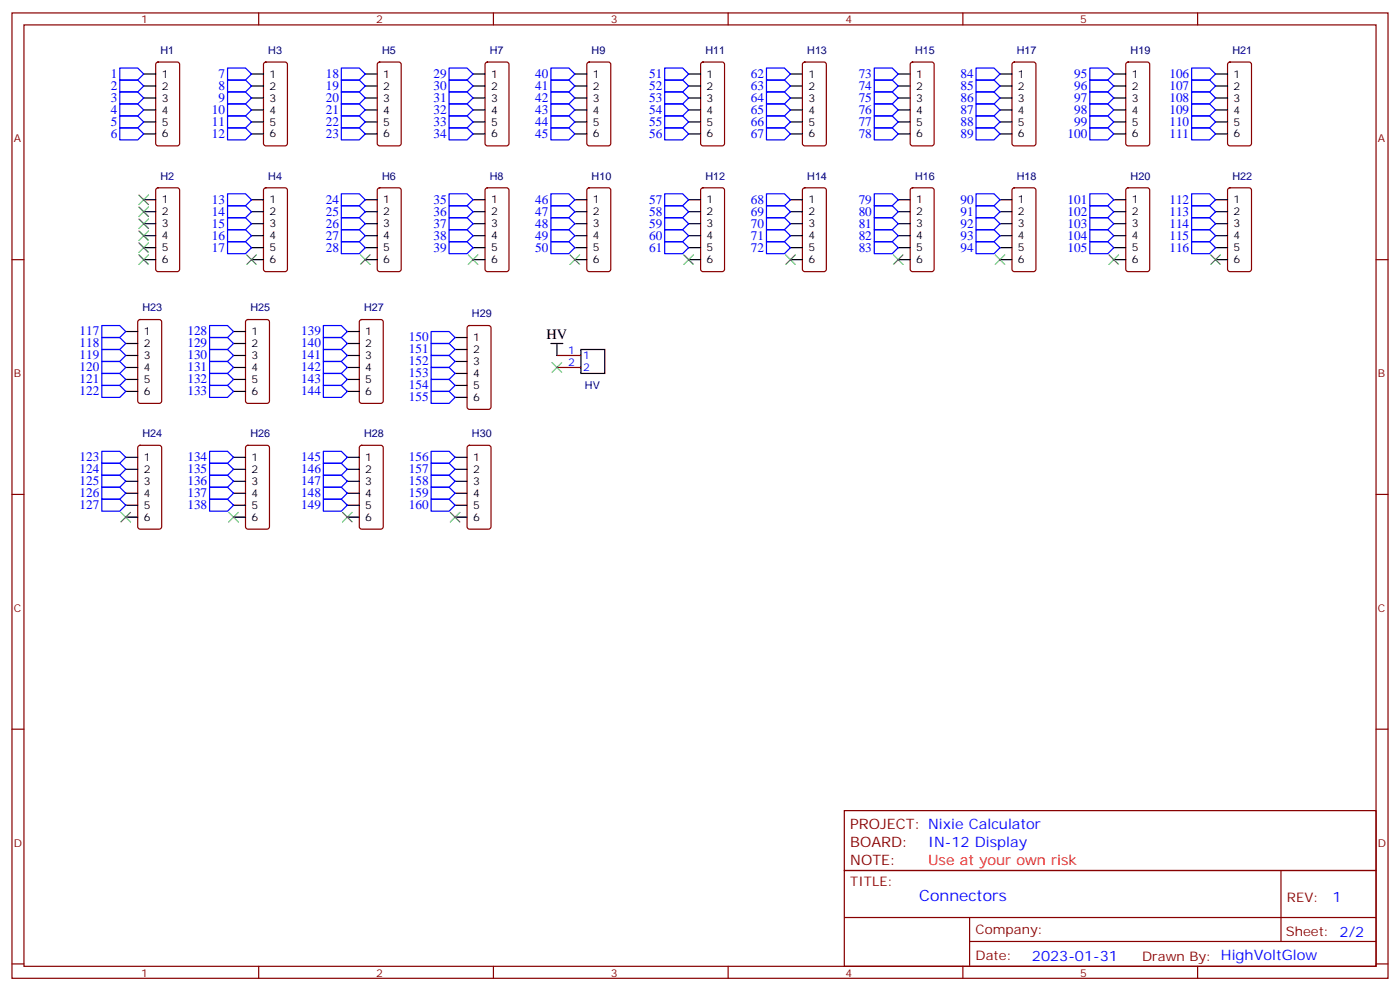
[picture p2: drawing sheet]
<svg xmlns="http://www.w3.org/2000/svg" width="412mm" height="292mm" viewBox="0 0 412 292" stroke-linecap="round" stroke-linejoin="round" font-family="sans-serif">
<g fill="none" stroke="#870000" stroke-width=".35">
<path d="M3.5 3.8h405.4v284.3h-405.4zM7.1 7.3h398.2v277.3h-398.2zM46.1 18.5l.5-.2h5.6l.7 .4v23.6l-.4 .6-5.9 .1-.7-.5v-23.5zM76.2 3.8v3.5M77.8 18.5l.5-.2h5.7l.6 .4 .1 23.6-.5 .6-5.9 .1-.6-.5-.1-23.5zM111.4 18.5l.4-.2h5.7l.6 .4 .1 23.6-.5 .6-5.9 .1-.6-.5-.1-23.5zM143.1 18.5l.5-.2h5.6l.7 .4v23.6l-.4 .6-5.9 .1-.7-.5v-23.5zM145.3 3.8v3.5M173.1 18.5l.5-.2h5.6l.7 .4v23.6l-.4 .6-5.9 .1-.7-.5v-23.5zM206.6 18.5l.5-.2h5.6l.7 .4v23.6l-.4 .6-5.9 .1-.7-.5v-23.5zM214.5 3.8v3.5M236.6 18.5l.5-.2h5.6l.7 .4v23.6l-.4 .6-5.9 .1-.7-.5v-23.5z"/>
<path d="M268.3 18.5l.5-.2h5.7l.6 .4 .1 23.6-.5 .6-5.9 .1-.6-.5-.1-23.5zM283.6 3.8v3.5M298.3 18.5l.5-.2h5.6l.7 .4 .1 23.6-.5 .6-5.9 .1-.6-.5-.1-23.5zM331.8 18.5l.5-.2h5.7l.6 .4 .1 23.6-.5 .6-5.9 .1-.6-.5-.1-23.5zM352.8 3.8v3.5M361.8 18.5l.5-.2h5.6l.7 .4 .1 23.6-.5 .6-5.9 .1-.6-.5-.1-23.5zM46.1 55.5l.5-.2h5.6l.7 .4v23.6l-.4 .7h-5.9l-.7-.5v-23.5zM77.8 55.5l.5-.2h5.7l.6 .4 .1 23.6-.5 .7h-5.9l-.6-.5-.1-23.5zM111.4 55.5l.4-.2h5.7l.6 .4 .1 23.6-.5 .7h-5.9l-.6-.5-.1-23.5zM143.1 55.5l.5-.2h5.6l.7 .4v23.6l-.4 .7h-5.9l-.7-.5v-23.5zM173.1 55.5l.5-.2h5.6l.7 .4v23.6l-.4 .7h-5.9l-.7-.5v-23.5zM206.6 55.5l.5-.2h5.6l.7 .4v23.6l-.4 .7h-5.9l-.7-.5v-23.5z"/>
<path d="M236.6 55.5l.5-.2h5.6l.7 .4v23.6l-.4 .7h-5.9l-.7-.5v-23.5zM268.3 55.5l.5-.2h5.7l.6 .4 .1 23.6-.5 .7h-5.9l-.6-.5-.1-23.5zM298.3 55.5l.5-.2h5.6l.7 .4 .1 23.6-.5 .7h-5.9l-.6-.5-.1-23.5zM331.8 55.5l.5-.2h5.7l.6 .4 .1 23.6-.5 .7h-5.9l-.6-.5-.1-23.5zM361.8 55.5l.5-.2h5.6l.7 .4 .1 23.6-.5 .7h-5.9l-.6-.5-.1-23.5zM3.5 76.5h3.6M405.3 76.5h3.6M40.8 94.3l.5-.2h5.6l.7 .5v23.5l-.4 .7h-5.9l-.7-.4v-23.6zM72.6 94.3l.4-.2h5.7l.6 .5 .1 23.5-.5 .7h-5.9l-.6-.4-.1-23.6zM106.1 94.3l.4-.2h5.7l.6 .5 .1 23.5-.5 .7h-5.9l-.6-.4-.1-23.6zM137.8 96.1l.5-.2h5.6l.7 .4v23.6l-.4 .6-5.9 .1-.7-.5v-23.5zM164 104.7h7.1"/>
<path d="M164 108.2h7.1M40.8 131.4l.5-.2h5.6l.7 .4v23.6l-.4 .6-5.9 .1-.7-.5v-23.5zM72.6 131.4l.4-.2h5.7l.6 .4 .1 23.6-.5 .6-5.9 .1-.6-.5-.1-23.5zM106.1 131.4l.4-.2h5.7l.6 .4 .1 23.6-.5 .6-5.9 .1-.6-.5-.1-23.5zM137.8 131.4l.5-.2h5.6l.7 .4v23.6l-.4 .6-5.9 .1-.7-.5v-23.5zM3.5 145.6h3.6M405.3 145.6h3.6M3.5 214.8h3.6M405.3 214.8h3.6M248.7 238.8h156.6v17.6h-156.6zM248.7 256.4h156.6v28.2h-156.6zM377.3 256.4v20.9"/>
<path d="M248.7 270.2h156.5M285.6 277.3h119.6M285.6 270.2v14.2M3.5 283.9h3.6M76.2 284.6v3.5M145.3 284.6v3.5M214.5 284.6v3.5M283.6 284.6v3.5M352.8 284.6v3.5M405.3 283.9h3.6"/>
</g>
<g fill="none" stroke="#000" stroke-width=".35">
<path d="M42.3 21.8h3.6M42.3 25.3h3.6M42.3 28.9h3.6M42.3 32.4h3.6M42.3 35.9h3.6M42.3 39.4h3.6M74.1 21.8h3.5M74.1 25.3h3.5M74.1 28.9h3.5M74.1 32.4h3.5M74.1 35.9h3.5M74.1 39.4h3.5"/>
<path d="M107.6 21.8h3.5M107.6 25.3h3.5M107.6 28.9h3.5M107.6 32.4h3.5M107.6 35.9h3.5M107.6 39.4h3.5M139.3 21.8h3.6M139.3 25.3h3.6M139.3 28.9h3.6M139.3 32.4h3.6M139.3 35.9h3.6M139.3 39.4h3.6"/>
<path d="M169.3 21.8h3.6M169.3 25.3h3.6M169.3 28.9h3.6M169.3 32.4h3.6M169.3 35.9h3.6M169.3 39.4h3.6M202.8 21.8h3.6M202.8 25.3h3.6M202.8 28.9h3.6M202.8 32.4h3.6M202.8 35.9h3.6M202.8 39.4h3.6"/>
<path d="M232.8 21.8h3.6M232.8 25.3h3.6M232.8 28.9h3.6M232.8 32.4h3.6M232.8 35.9h3.6M232.8 39.4h3.6M264.6 21.8h3.5M264.6 25.3h3.5M264.6 28.9h3.5M264.6 32.4h3.5M264.6 35.9h3.5M264.6 39.4h3.5"/>
<path d="M294.6 21.8h3.5M294.6 25.3h3.5M294.6 28.9h3.5M294.6 32.4h3.5M294.6 35.9h3.5M294.6 39.4h3.5M328.1 21.8h3.5M328.1 25.3h3.5M328.1 28.9h3.5M328.1 32.4h3.5M328.1 35.9h3.5M328.1 39.4h3.5"/>
<path d="M358.1 21.8h3.5M358.1 25.3h3.5M358.1 28.9h3.5M358.1 32.4h3.5M358.1 35.9h3.5M358.1 39.4h3.5M42.3 58.8h3.6M74.1 58.8h3.5M107.6 58.8h3.5M139.3 58.8h3.6M169.3 58.8h3.6M202.8 58.8h3.6"/>
<path d="M232.8 58.8h3.6M264.6 58.8h3.5M294.6 58.8h3.5M328.1 58.8h3.5M358.1 58.8h3.5M42.3 62.4h3.6M42.3 65.9h3.6M42.3 69.4h3.6M42.3 73h3.6M42.3 76.5h3.6M74.1 62.4h3.5M74.1 65.9h3.5"/>
<path d="M74.1 69.4h3.5M74.1 73h3.5M74.1 76.5h3.5M107.6 62.4h3.5M107.6 65.9h3.5M107.6 69.4h3.5M107.6 73h3.5M107.6 76.5h3.5M139.3 62.4h3.6M139.3 65.9h3.6M139.3 69.4h3.6M139.3 73h3.6"/>
<path d="M139.3 76.5h3.6M169.3 62.4h3.6M169.3 65.9h3.6M169.3 69.4h3.6M169.3 73h3.6M169.3 76.5h3.6M202.8 62.4h3.6M202.8 65.9h3.6M202.8 69.4h3.6M202.8 73h3.6M202.8 76.5h3.6M232.8 62.4h3.6"/>
<path d="M232.8 65.9h3.6M232.8 69.4h3.6M232.8 73h3.6M232.8 76.5h3.6M264.6 62.4h3.5M264.6 65.9h3.5M264.6 69.4h3.5M264.6 73h3.5M264.6 76.5h3.5M294.6 62.4h3.5M294.6 65.9h3.5M294.6 69.4h3.5"/>
<path d="M294.6 73h3.5M294.6 76.5h3.5M328.1 62.4h3.5M328.1 65.9h3.5M328.1 69.4h3.5M328.1 73h3.5M328.1 76.5h3.5M358.1 62.4h3.5M358.1 65.9h3.5M358.1 69.4h3.5M358.1 73h3.5M358.1 76.5h3.5"/>
<path d="M37 97.6h3.6M68.8 97.6h3.5M102.3 97.6h3.5M134.1 99.4h3.5M37 101.2h3.6M37 104.7h3.6M37 108.2h3.6M37 111.8h3.6M37 115.3h3.6M68.8 101.2h3.5M68.8 104.7h3.5M68.8 108.2h3.5"/>
<path d="M68.8 111.8h3.5M68.8 115.3h3.5M102.3 101.2h3.5M102.3 104.7h3.5M102.3 108.2h3.5M102.3 111.8h3.5M102.3 115.3h3.5M134.1 102.9h3.5M134.1 106.5h3.5M134.1 110h3.5M134.1 113.5h3.5M134.1 117.1h3.5"/>
<path d="M162.3 101.2h3.5M164 101.2v3.5M171.1 102.9h7.1v7.1h-7.1zM37 134.7h3.6M37 138.2h3.6M68.8 134.7h3.5M68.8 138.2h3.5M102.3 134.7h3.5M102.3 138.2h3.5M134.1 134.7h3.5M134.1 138.2h3.5M37 141.7h3.6"/>
<path d="M37 145.3h3.6M37 148.8h3.6M37 152.3h3.6M68.8 141.7h3.5M68.8 145.3h3.5M68.8 148.8h3.5M68.8 152.3h3.5M102.3 141.7h3.5M102.3 145.3h3.5M102.3 148.8h3.5M102.3 152.3h3.5M134.1 141.7h3.5"/>
<path d="M134.1 145.3h3.5M134.1 148.8h3.5M134.1 152.3h3.5"/>
</g>
<g fill="none" stroke="#3c3" stroke-width=".35">
<path d="M40.9 57.4l2.8 2.9M43.7 57.4l-2.8 2.9M40.9 61l2.8 2.8M40.9 64.5l2.8 2.8M40.9 68l2.8 2.8M40.9 71.5l2.8 2.9M40.9 75.1l2.8 2.8M43.7 61l-2.8 2.8M43.7 64.5l-2.8 2.8M43.7 68l-2.8 2.8M43.7 71.5l-2.8 2.9M43.7 75.1l-2.8 2.8"/>
<path d="M72.7 75.1l2.8 2.8M75.5 75.1l-2.8 2.8M106.2 75.1l2.8 2.8M109 75.1l-2.8 2.8M137.9 75.1l2.9 2.8M140.8 75.1l-2.9 2.8M167.9 75.1l2.8 2.8M170.7 75.1l-2.8 2.8M201.4 75.1l2.9 2.8M204.3 75.1l-2.9 2.8M231.4 75.1l2.8 2.8M234.2 75.1l-2.8 2.8"/>
<path d="M263.2 75.1l2.8 2.8M266 75.1l-2.8 2.8M293.2 75.1l2.8 2.8M296 75.1l-2.8 2.8M326.7 75.1l2.8 2.8M329.5 75.1l-2.8 2.8M356.7 75.1l2.8 2.8M359.5 75.1l-2.8 2.8M162.6 106.8l2.9 2.8M165.5 106.8l-2.9 2.8M35.6 150.9l2.9 2.8M38.5 150.9l-2.9 2.8"/>
<path d="M67.4 150.9l2.8 2.8M70.2 150.9l-2.8 2.8M100.9 150.9l2.8 2.8M103.7 150.9l-2.8 2.8M132.6 150.9l2.9 2.8M135.5 150.9l-2.9 2.8"/>
</g>
<g fill="none" stroke="#00f" stroke-width=".35">
<path d="M35.3 20h5.3l1.7 1.8-1.7 1.8h-5.3zM35.3 23.6h5.3l1.7 1.7-1.7 1.8h-5.3zM35.3 27.1h5.3l1.7 1.8-1.7 1.7h-5.3zM35.3 30.6h5.3l1.7 1.8-1.7 1.7h-5.3zM35.3 34.1h5.3l1.7 1.8-1.7 1.8h-5.3zM35.3 37.7h5.3l1.7 1.7-1.7 1.8h-5.3zM67 20h5.3l1.8 1.8-1.8 1.8h-5.3zM67 23.6h5.3l1.8 1.7-1.8 1.8h-5.3zM67 27.1h5.3l1.8 1.8-1.8 1.7h-5.3zM67 30.6h5.3l1.8 1.8-1.8 1.7h-5.3zM67 34.1h5.3l1.8 1.8-1.8 1.8h-5.3zM67 37.7h5.3l1.8 1.7-1.8 1.8h-5.3z"/>
<path d="M100.5 20h5.3l1.8 1.8-1.8 1.8h-5.3zM100.5 23.6h5.3l1.8 1.7-1.8 1.8h-5.3zM100.5 27.1h5.3l1.8 1.8-1.8 1.7h-5.3zM100.5 30.6h5.3l1.8 1.8-1.8 1.7h-5.3zM100.5 34.1h5.3l1.8 1.8-1.8 1.8h-5.3zM100.5 37.7h5.3l1.8 1.7-1.8 1.8h-5.3zM132.3 20h5.3l1.7 1.8-1.7 1.8h-5.3zM132.3 23.6h5.3l1.7 1.7-1.7 1.8h-5.3zM132.3 27.1h5.3l1.7 1.8-1.7 1.7h-5.3zM132.3 30.6h5.3l1.7 1.8-1.7 1.7h-5.3zM132.3 34.1h5.3l1.7 1.8-1.7 1.8h-5.3zM132.3 37.7h5.3l1.7 1.7-1.7 1.8h-5.3z"/>
<path d="M162.3 20h5.3l1.7 1.8-1.7 1.8h-5.3zM162.3 23.6h5.3l1.7 1.7-1.7 1.8h-5.3zM162.3 27.1h5.3l1.7 1.8-1.7 1.7h-5.3zM162.3 30.6h5.3l1.7 1.8-1.7 1.7h-5.3zM162.3 34.1h5.3l1.7 1.8-1.7 1.8h-5.3zM162.3 37.7h5.3l1.7 1.7-1.7 1.8h-5.3zM195.8 20h5.3l1.7 1.8-1.7 1.8h-5.3zM195.8 23.6h5.3l1.7 1.7-1.7 1.8h-5.3zM195.8 27.1h5.3l1.7 1.8-1.7 1.7h-5.3zM195.8 30.6h5.3l1.7 1.8-1.7 1.7h-5.3zM195.8 34.1h5.3l1.7 1.8-1.7 1.8h-5.3zM195.8 37.7h5.3l1.7 1.7-1.7 1.8h-5.3z"/>
<path d="M225.8 20h5.3l1.7 1.8-1.7 1.8h-5.3zM225.8 23.6h5.3l1.7 1.7-1.7 1.8h-5.3zM225.8 27.1h5.3l1.7 1.8-1.7 1.7h-5.3zM225.8 30.6h5.3l1.7 1.8-1.7 1.7h-5.3zM225.8 34.1h5.3l1.7 1.8-1.7 1.8h-5.3zM225.8 37.7h5.3l1.7 1.7-1.7 1.8h-5.3zM257.5 20h5.3l1.8 1.8-1.8 1.8h-5.3zM257.5 23.6h5.3l1.8 1.7-1.8 1.8h-5.3zM257.5 27.1h5.3l1.8 1.8-1.8 1.7h-5.3zM257.5 30.6h5.3l1.8 1.8-1.8 1.7h-5.3zM257.5 34.1h5.3l1.8 1.8-1.8 1.8h-5.3zM257.5 37.7h5.3l1.8 1.7-1.8 1.8h-5.3z"/>
<path d="M287.5 20h5.3l1.8 1.8-1.8 1.8h-5.3zM287.5 23.6h5.3l1.8 1.7-1.8 1.8h-5.3zM287.5 27.1h5.3l1.8 1.8-1.8 1.7h-5.3zM287.5 30.6h5.3l1.8 1.8-1.8 1.7h-5.3zM287.5 34.1h5.3l1.8 1.8-1.8 1.8h-5.3zM287.5 37.7h5.3l1.8 1.7-1.8 1.8h-5.3zM321 20h5.3l1.8 1.8-1.8 1.8h-5.3zM321 23.6h5.3l1.8 1.7-1.8 1.8h-5.3zM321 27.1h5.3l1.8 1.8-1.8 1.7h-5.3zM321 30.6h5.3l1.8 1.8-1.8 1.7h-5.3zM321 34.1h5.3l1.8 1.8-1.8 1.8h-5.3zM321 37.7h5.3l1.8 1.7-1.8 1.8h-5.3z"/>
<path d="M351 20h5.3l1.8 1.8-1.8 1.8h-5.3zM351 23.6h5.3l1.8 1.7-1.8 1.8h-5.3zM351 27.1h5.3l1.8 1.8-1.8 1.7h-5.3zM351 30.6h5.3l1.8 1.8-1.8 1.7h-5.3zM351 34.1h5.3l1.8 1.8-1.8 1.8h-5.3zM351 37.7h5.3l1.8 1.7-1.8 1.8h-5.3zM67 57.1h5.3l1.8 1.7-1.8 1.8h-5.3zM100.5 57.1h5.3l1.8 1.7-1.8 1.8h-5.3zM132.3 57.1h5.3l1.7 1.7-1.7 1.8h-5.3zM162.3 57.1h5.3l1.7 1.7-1.7 1.8h-5.3zM195.8 57.1h5.3l1.7 1.7-1.7 1.8h-5.3zM225.8 57.1h5.3l1.7 1.7-1.7 1.8h-5.3z"/>
<path d="M257.5 57.1h5.3l1.8 1.7-1.8 1.8h-5.3zM287.5 57.1h5.3l1.8 1.7-1.8 1.8h-5.3zM321 57.1h5.3l1.8 1.7-1.8 1.8h-5.3zM351 57.1h5.3l1.8 1.7-1.8 1.8h-5.3zM67 60.6h5.3l1.8 1.8-1.8 1.7h-5.3zM67 64.1h5.3l1.8 1.8-1.8 1.8h-5.3zM67 67.7h5.3l1.8 1.7-1.8 1.8h-5.3zM67 71.2h5.3l1.8 1.8-1.8 1.7h-5.3zM100.5 60.6h5.3l1.8 1.8-1.8 1.7h-5.3zM100.5 64.1h5.3l1.8 1.8-1.8 1.8h-5.3zM100.5 67.7h5.3l1.8 1.7-1.8 1.8h-5.3zM100.5 71.2h5.3l1.8 1.8-1.8 1.7h-5.3z"/>
<path d="M132.3 60.6h5.3l1.7 1.8-1.7 1.7h-5.3zM132.3 64.1h5.3l1.7 1.8-1.7 1.8h-5.3zM132.3 67.7h5.3l1.7 1.7-1.7 1.8h-5.3zM132.3 71.2h5.3l1.7 1.8-1.7 1.7h-5.3zM162.3 60.6h5.3l1.7 1.8-1.7 1.7h-5.3zM162.3 64.1h5.3l1.7 1.8-1.7 1.8h-5.3zM162.3 67.7h5.3l1.7 1.7-1.7 1.8h-5.3zM162.3 71.2h5.3l1.7 1.8-1.7 1.7h-5.3zM195.8 60.6h5.3l1.7 1.8-1.7 1.7h-5.3zM195.8 64.1h5.3l1.7 1.8-1.7 1.8h-5.3zM195.8 67.7h5.3l1.7 1.7-1.7 1.8h-5.3zM195.8 71.2h5.3l1.7 1.8-1.7 1.7h-5.3z"/>
<path d="M225.8 60.6h5.3l1.7 1.8-1.7 1.7h-5.3zM225.8 64.1h5.3l1.7 1.8-1.7 1.8h-5.3zM225.8 67.7h5.3l1.7 1.7-1.7 1.8h-5.3zM225.8 71.2h5.3l1.7 1.8-1.7 1.7h-5.3zM257.5 60.6h5.3l1.8 1.8-1.8 1.7h-5.3zM257.5 64.1h5.3l1.8 1.8-1.8 1.8h-5.3zM257.5 67.7h5.3l1.8 1.7-1.8 1.8h-5.3zM257.5 71.2h5.3l1.8 1.8-1.8 1.7h-5.3zM287.5 60.6h5.3l1.8 1.8-1.8 1.7h-5.3zM287.5 64.1h5.3l1.8 1.8-1.8 1.8h-5.3zM287.5 67.7h5.3l1.8 1.7-1.8 1.8h-5.3zM287.5 71.2h5.3l1.8 1.8-1.8 1.7h-5.3z"/>
<path d="M321 60.6h5.3l1.8 1.8-1.8 1.7h-5.3zM321 64.1h5.3l1.8 1.8-1.8 1.8h-5.3zM321 67.7h5.3l1.8 1.7-1.8 1.8h-5.3zM321 71.2h5.3l1.8 1.8-1.8 1.7h-5.3zM351 60.6h5.3l1.8 1.8-1.8 1.7h-5.3zM351 64.1h5.3l1.8 1.8-1.8 1.8h-5.3zM351 67.7h5.3l1.8 1.7-1.8 1.8h-5.3zM351 71.2h5.3l1.8 1.8-1.8 1.7h-5.3zM30 95.9h5.3l1.7 1.7-1.7 1.8h-5.3zM30 99.4h5.3l1.7 1.8-1.7 1.7h-5.3zM61.7 95.9h5.3l1.8 1.7-1.8 1.8h-5.3zM61.7 99.4h5.3l1.8 1.8-1.8 1.7h-5.3z"/>
<path d="M95.2 95.9h5.3l1.8 1.7-1.8 1.8h-5.3zM95.2 99.4h5.3l1.8 1.8-1.8 1.7h-5.3zM127 97.6h5.3l1.8 1.8-1.8 1.8h-5.3zM30 102.9h5.3l1.7 1.8-1.7 1.8h-5.3zM30 106.5h5.3l1.7 1.7-1.7 1.8h-5.3zM30 110h5.3l1.7 1.8-1.7 1.7h-5.3zM30 113.5h5.3l1.7 1.8-1.7 1.8h-5.3zM61.7 102.9h5.3l1.8 1.8-1.8 1.8h-5.3zM61.7 106.5h5.3l1.8 1.7-1.8 1.8h-5.3zM61.7 110h5.3l1.8 1.8-1.8 1.7h-5.3zM61.7 113.5h5.3l1.8 1.8-1.8 1.8h-5.3zM95.2 102.9h5.3l1.8 1.8-1.8 1.8h-5.3z"/>
<path d="M95.2 106.5h5.3l1.8 1.7-1.8 1.8h-5.3zM95.2 110h5.3l1.8 1.8-1.8 1.7h-5.3zM95.2 113.5h5.3l1.8 1.8-1.8 1.8h-5.3zM127 101.2h5.3l1.8 1.7-1.8 1.8h-5.3zM127 104.7h5.3l1.8 1.8-1.8 1.7h-5.3zM127 108.2h5.3l1.8 1.8-1.8 1.8h-5.3zM127 111.8h5.3l1.8 1.7-1.8 1.8h-5.3zM127 115.3h5.3l1.8 1.8-1.8 1.7h-5.3zM30 132.9h5.3l1.7 1.8-1.7 1.8h-5.3zM30 136.5h5.3l1.7 1.7-1.7 1.8h-5.3zM30 140h5.3l1.7 1.7-1.7 1.8h-5.3zM61.7 132.9h5.3l1.8 1.8-1.8 1.8h-5.3z"/>
<path d="M61.7 136.5h5.3l1.8 1.7-1.8 1.8h-5.3zM61.7 140h5.3l1.8 1.7-1.8 1.8h-5.3zM95.2 132.9h5.3l1.8 1.8-1.8 1.8h-5.3zM95.2 136.5h5.3l1.8 1.7-1.8 1.8h-5.3zM95.2 140h5.3l1.8 1.7-1.8 1.8h-5.3zM127 132.9h5.3l1.8 1.8-1.8 1.8h-5.3zM127 136.5h5.3l1.8 1.7-1.8 1.8h-5.3zM127 140h5.3l1.8 1.7-1.8 1.8h-5.3zM30 143.5h5.3l1.7 1.8-1.7 1.7h-5.3zM30 147h5.3l1.7 1.8-1.7 1.8h-5.3zM61.7 143.5h5.3l1.8 1.8-1.8 1.7h-5.3zM61.7 147h5.3l1.8 1.8-1.8 1.8h-5.3z"/>
<path d="M95.2 143.5h5.3l1.8 1.8-1.8 1.7h-5.3zM95.2 147h5.3l1.8 1.8-1.8 1.8h-5.3zM127 143.5h5.3l1.8 1.8-1.8 1.7h-5.3zM127 147h5.3l1.8 1.8-1.8 1.8h-5.3z"/>
</g>
<text font-size="4.6" fill="#00f" x="270.8" y="265.4">Connectors</text>
<text font-size="4.2" x="161" y="100">HV</text>
<g font-size="4.2" fill="#800">
<text x="250.5" y="244.1">PROJECT: Nixie Calculator</text>
<text x="250.5" y="249.3">BOARD:</text>
<text x="250.5" y="254.6">NOTE:</text>
</g>
<g font-size="4.2" fill="#00f">
<text x="273.4" y="249.3">IN-12 Display</text>
<text x="392.5" y="265.7">1</text>
<text x="304" y="283">2023-01-31</text>
</g>
<text font-size="4.2" fill="#f00" x="273.4" y="254.6">Use at your own risk</text>
<g font-size="3.9" fill="#00f">
<text x="32.6" y="23">1</text>
<text x="64.4" y="23">7</text>
<text x="96" y="23">18</text>
<text x="127.7" y="23">29</text>
<text x="157.7" y="23">40</text>
<text x="191.2" y="23">51</text>
<text x="221.2" y="23">62</text>
<text x="252.9" y="23">73</text>
<text x="282.9" y="23">84</text>
<text x="316.4" y="23">95</text>
<text x="344.5" y="23">106</text>
<text x="32.6" y="26.5">2</text>
<text x="64.4" y="26.5">8</text>
<text x="96" y="26.5">19</text>
<text x="127.7" y="26.5">30</text>
<text x="157.7" y="26.5">41</text>
<text x="191.2" y="26.5">52</text>
<text x="221.2" y="26.5">63</text>
<text x="252.9" y="26.5">74</text>
<text x="282.9" y="26.5">85</text>
<text x="316.4" y="26.5">96</text>
<text x="344.5" y="26.5">107</text>
<text x="32.6" y="30">3</text>
<text x="32.6" y="33.5">4</text>
<text x="62.4" y="33.5">10</text>
<text x="64.4" y="30">9</text>
<text x="96" y="30">20</text>
<text x="96" y="33.5">21</text>
<text x="127.7" y="30">31</text>
<text x="127.7" y="33.5">32</text>
<text x="157.7" y="30">42</text>
<text x="157.7" y="33.5">43</text>
<text x="191.2" y="30">53</text>
<text x="191.2" y="33.5">54</text>
<text x="221.2" y="30">64</text>
<text x="221.2" y="33.5">65</text>
<text x="252.9" y="30">75</text>
<text x="252.9" y="33.5">76</text>
<text x="282.9" y="30">86</text>
<text x="282.9" y="33.5">87</text>
<text x="316.4" y="30">97</text>
<text x="316.4" y="33.5">98</text>
<text x="344.5" y="30">108</text>
<text x="344.5" y="33.5">109</text>
<text x="32.6" y="37.1">5</text>
<text x="32.6" y="40.6">6</text>
<text x="62.4" y="37.1">11</text>
<text x="62.4" y="40.6">12</text>
<text x="96" y="37.1">22</text>
<text x="96" y="40.6">23</text>
<text x="127.7" y="37.1">33</text>
<text x="127.7" y="40.6">34</text>
<text x="157.7" y="37.1">44</text>
<text x="157.7" y="40.6">45</text>
<text x="191.2" y="37.1">55</text>
<text x="191.2" y="40.6">56</text>
<text x="221.2" y="37.1">66</text>
<text x="221.2" y="40.6">67</text>
<text x="252.9" y="37.1">77</text>
<text x="252.9" y="40.6">78</text>
<text x="282.9" y="37.1">88</text>
<text x="282.9" y="40.6">89</text>
<text x="314.5" y="40.6">100</text>
<text x="316.4" y="37.1">99</text>
<text x="344.5" y="37.1">110</text>
<text x="344.5" y="40.6">111</text>
<text x="62.4" y="60">13</text>
<text x="62.4" y="63.5">14</text>
<text x="96" y="60">24</text>
<text x="96" y="63.5">25</text>
<text x="127.7" y="60">35</text>
<text x="127.7" y="63.5">36</text>
<text x="157.7" y="60">46</text>
<text x="157.7" y="63.5">47</text>
<text x="191.2" y="60">57</text>
<text x="191.2" y="63.5">58</text>
<text x="221.2" y="60">68</text>
<text x="221.2" y="63.5">69</text>
<text x="252.9" y="60">79</text>
<text x="252.9" y="63.5">80</text>
<text x="282.9" y="60">90</text>
<text x="282.9" y="63.5">91</text>
<text x="314.5" y="60">101</text>
<text x="314.5" y="63.5">102</text>
<text x="344.5" y="60">112</text>
<text x="344.5" y="63.5">113</text>
<text x="62.4" y="67.1">15</text>
<text x="62.4" y="70.6">16</text>
<text x="96" y="67.1">26</text>
<text x="96" y="70.6">27</text>
<text x="127.7" y="67.1">37</text>
<text x="127.7" y="70.6">38</text>
<text x="157.7" y="67.1">48</text>
<text x="157.7" y="70.6">49</text>
<text x="191.2" y="67.1">59</text>
<text x="191.2" y="70.6">60</text>
<text x="221.2" y="67.1">70</text>
<text x="221.2" y="70.6">71</text>
<text x="252.9" y="67.1">81</text>
<text x="252.9" y="70.6">82</text>
<text x="282.9" y="67.1">92</text>
<text x="282.9" y="70.6">93</text>
<text x="314.5" y="67.1">103</text>
<text x="314.5" y="70.6">104</text>
<text x="344.5" y="67.1">114</text>
<text x="344.5" y="70.6">115</text>
<text x="62.4" y="74.1">17</text>
<text x="96" y="74.1">28</text>
<text x="127.7" y="74.1">39</text>
<text x="157.7" y="74.1">50</text>
<text x="191.2" y="74.1">61</text>
<text x="221.2" y="74.1">72</text>
<text x="252.9" y="74.1">83</text>
<text x="282.9" y="74.1">94</text>
<text x="314.5" y="74.1">105</text>
<text x="344.5" y="74.1">116</text>
<text x="23.5" y="98.8">117</text>
<text x="55.2" y="98.8">128</text>
<text x="88.7" y="98.8">139</text>
<text x="120.5" y="100.6">150</text>
<text x="23.5" y="102.3">118</text>
<text x="23.5" y="105.9">119</text>
<text x="55.2" y="102.3">129</text>
<text x="55.2" y="105.9">130</text>
<text x="88.7" y="102.3">140</text>
<text x="88.7" y="105.9">141</text>
<text x="120.5" y="104.1">151</text>
<text x="120.5" y="107.6">152</text>
<text x="23.5" y="109.4">120</text>
<text x="23.5" y="112.9">121</text>
<text x="55.2" y="109.4">131</text>
<text x="55.2" y="112.9">132</text>
<text x="88.7" y="109.4">142</text>
<text x="88.7" y="112.9">143</text>
<text x="120.5" y="111.2">153</text>
<text x="23.5" y="116.5">122</text>
<text x="55.2" y="116.5">133</text>
<text x="88.7" y="116.5">144</text>
<text x="120.5" y="114.7">154</text>
<text x="120.5" y="118.2">155</text>
<text x="23.5" y="135.9">123</text>
<text x="55.2" y="135.9">134</text>
<text x="88.7" y="135.9">145</text>
<text x="120.5" y="135.9">156</text>
<text x="23.5" y="139.4">124</text>
<text x="23.5" y="142.9">125</text>
<text x="55.2" y="139.4">135</text>
<text x="55.2" y="142.9">136</text>
<text x="88.7" y="139.4">146</text>
<text x="88.7" y="142.9">147</text>
<text x="120.5" y="139.4">157</text>
<text x="120.5" y="142.9">158</text>
<text x="23.5" y="146.4">126</text>
<text x="23.5" y="150">127</text>
<text x="55.2" y="146.4">137</text>
<text x="55.2" y="150">138</text>
<text x="88.7" y="146.4">148</text>
<text x="88.7" y="150">149</text>
<text x="120.5" y="146.4">159</text>
<text x="120.5" y="150">160</text>
</g>
<g font-size="3.9" fill="#800">
<text x="250.5" y="261">TITLE:</text>
<text x="379.1" y="265.7">REV:</text>
<text x="287.4" y="275.2">Company:</text>
<text x="378.7" y="275.8">Sheet: 2/2</text>
<text x="287.4" y="282.9">Date:</text>
<text x="336.4" y="282.9">Drawn By: HighVoltGlow</text>
</g>
<g font-size="3.2" fill="#800">
<text x="41.6" y="6.8">1</text>
<text x="110.8" y="6.8">2</text>
<text x="179.9" y="6.8">3</text>
<text x="249.1" y="6.8">4</text>
<text x="318.2" y="6.8">5</text>
<text x="4.1" y="41.9">A</text>
<text x="405.9" y="41.9">A</text>
<text x="4.1" y="111.1">B</text>
<text x="405.9" y="111.1">B</text>
<text x="4.1" y="180.2">C</text>
<text x="405.9" y="180.2">C</text>
<text x="4.1" y="249.3">D</text>
<text x="405.9" y="249.3">D</text>
<text x="41.6" y="287.6">1</text>
<text x="110.8" y="287.6">2</text>
<text x="179.9" y="287.6">3</text>
<text x="249.1" y="287.6">4</text>
<text x="318.2" y="287.6">5</text>
</g>
<g font-size="3.2" fill="#000080">
<text x="47.3" y="15.9">H1</text>
<text x="79" y="15.9">H3</text>
<text x="112.5" y="15.9">H5</text>
<text x="144.3" y="15.9">H7</text>
<text x="174.3" y="15.9">H9</text>
<text x="207.8" y="15.9">H11</text>
<text x="237.8" y="15.9">H13</text>
<text x="269.5" y="15.9">H15</text>
<text x="299.5" y="15.9">H17</text>
<text x="333" y="15.9">H19</text>
<text x="363" y="15.9">H21</text>
<text x="47.3" y="52.9">H2</text>
<text x="79" y="52.9">H4</text>
<text x="112.5" y="52.9">H6</text>
<text x="144.3" y="52.9">H8</text>
<text x="174.3" y="52.9">H10</text>
<text x="207.8" y="52.9">H12</text>
<text x="237.8" y="52.9">H14</text>
<text x="269.5" y="52.9">H16</text>
<text x="299.5" y="52.9">H18</text>
<text x="333" y="52.9">H20</text>
<text x="363" y="52.9">H22</text>
<text x="42" y="91.7">H23</text>
<text x="73.7" y="91.7">H25</text>
<text x="107.3" y="91.7">H27</text>
<text x="139" y="93.5">H29</text>
<text x="172.3" y="114.7">HV</text>
<text x="42" y="128.8">H24</text>
<text x="73.7" y="128.8">H26</text>
<text x="107.3" y="128.8">H28</text>
<text x="139" y="128.8">H30</text>
</g>
<g font-size="3.2">
<text x="47.6" y="22.9">1</text>
<text x="79.4" y="22.9">1</text>
<text x="112.9" y="22.9">1</text>
<text x="144.6" y="22.9">1</text>
<text x="174.6" y="22.9">1</text>
<text x="208.1" y="22.9">1</text>
<text x="238.1" y="22.9">1</text>
<text x="269.9" y="22.9">1</text>
<text x="299.9" y="22.9">1</text>
<text x="333.4" y="22.9">1</text>
<text x="363.4" y="22.9">1</text>
<text x="47.6" y="26.4">2</text>
<text x="47.6" y="29.9">3</text>
<text x="79.4" y="26.4">2</text>
<text x="79.4" y="29.9">3</text>
<text x="112.9" y="26.4">2</text>
<text x="112.9" y="29.9">3</text>
<text x="144.6" y="26.4">2</text>
<text x="144.6" y="29.9">3</text>
<text x="174.6" y="26.4">2</text>
<text x="174.6" y="29.9">3</text>
<text x="208.1" y="26.4">2</text>
<text x="208.1" y="29.9">3</text>
<text x="238.1" y="26.4">2</text>
<text x="238.1" y="29.9">3</text>
<text x="269.9" y="26.4">2</text>
<text x="269.9" y="29.9">3</text>
<text x="299.9" y="26.4">2</text>
<text x="299.9" y="29.9">3</text>
<text x="333.4" y="26.4">2</text>
<text x="333.4" y="29.9">3</text>
<text x="363.4" y="26.4">2</text>
<text x="363.4" y="29.9">3</text>
<text x="47.6" y="33.4">4</text>
<text x="79.4" y="33.4">4</text>
<text x="112.9" y="33.4">4</text>
<text x="144.6" y="33.4">4</text>
<text x="174.6" y="33.4">4</text>
<text x="208.1" y="33.4">4</text>
<text x="238.1" y="33.4">4</text>
<text x="269.9" y="33.4">4</text>
<text x="299.9" y="33.4">4</text>
<text x="333.4" y="33.4">4</text>
<text x="363.4" y="33.4">4</text>
<text x="47.6" y="37">5</text>
<text x="47.6" y="40.5">6</text>
<text x="79.4" y="37">5</text>
<text x="79.4" y="40.5">6</text>
<text x="112.9" y="37">5</text>
<text x="112.9" y="40.5">6</text>
<text x="144.6" y="37">5</text>
<text x="144.6" y="40.5">6</text>
<text x="174.6" y="37">5</text>
<text x="174.6" y="40.5">6</text>
<text x="208.1" y="37">5</text>
<text x="208.1" y="40.5">6</text>
<text x="238.1" y="37">5</text>
<text x="238.1" y="40.5">6</text>
<text x="269.9" y="37">5</text>
<text x="269.9" y="40.5">6</text>
<text x="299.9" y="37">5</text>
<text x="299.9" y="40.5">6</text>
<text x="333.4" y="37">5</text>
<text x="333.4" y="40.5">6</text>
<text x="363.4" y="37">5</text>
<text x="363.4" y="40.5">6</text>
<text x="47.6" y="59.9">1</text>
<text x="79.4" y="59.9">1</text>
<text x="112.9" y="59.9">1</text>
<text x="144.6" y="59.9">1</text>
<text x="174.6" y="59.9">1</text>
<text x="208.1" y="59.9">1</text>
<text x="238.1" y="59.9">1</text>
<text x="269.9" y="59.9">1</text>
<text x="299.9" y="59.9">1</text>
<text x="333.4" y="59.9">1</text>
<text x="363.4" y="59.9">1</text>
<text x="47.6" y="63.4">2</text>
<text x="79.4" y="63.4">2</text>
<text x="112.9" y="63.4">2</text>
<text x="144.6" y="63.4">2</text>
<text x="174.6" y="63.4">2</text>
<text x="208.1" y="63.4">2</text>
<text x="238.1" y="63.4">2</text>
<text x="269.9" y="63.4">2</text>
<text x="299.9" y="63.4">2</text>
<text x="333.4" y="63.4">2</text>
<text x="363.4" y="63.4">2</text>
<text x="47.6" y="67">3</text>
<text x="47.6" y="70.5">4</text>
<text x="79.4" y="67">3</text>
<text x="79.4" y="70.5">4</text>
<text x="112.9" y="67">3</text>
<text x="112.9" y="70.5">4</text>
<text x="144.6" y="67">3</text>
<text x="144.6" y="70.5">4</text>
<text x="174.6" y="67">3</text>
<text x="174.6" y="70.5">4</text>
<text x="208.1" y="67">3</text>
<text x="208.1" y="70.5">4</text>
<text x="238.1" y="67">3</text>
<text x="238.1" y="70.5">4</text>
<text x="269.9" y="67">3</text>
<text x="269.9" y="70.5">4</text>
<text x="299.9" y="67">3</text>
<text x="299.9" y="70.5">4</text>
<text x="333.4" y="67">3</text>
<text x="333.4" y="70.5">4</text>
<text x="363.4" y="67">3</text>
<text x="363.4" y="70.5">4</text>
<text x="47.6" y="74">5</text>
<text x="47.6" y="77.5">6</text>
<text x="79.4" y="74">5</text>
<text x="79.4" y="77.5">6</text>
<text x="112.9" y="74">5</text>
<text x="112.9" y="77.5">6</text>
<text x="144.6" y="74">5</text>
<text x="144.6" y="77.5">6</text>
<text x="174.6" y="74">5</text>
<text x="174.6" y="77.5">6</text>
<text x="208.1" y="74">5</text>
<text x="208.1" y="77.5">6</text>
<text x="238.1" y="74">5</text>
<text x="238.1" y="77.5">6</text>
<text x="269.9" y="74">5</text>
<text x="269.9" y="77.5">6</text>
<text x="299.9" y="74">5</text>
<text x="299.9" y="77.5">6</text>
<text x="333.4" y="74">5</text>
<text x="333.4" y="77.5">6</text>
<text x="363.4" y="74">5</text>
<text x="363.4" y="77.5">6</text>
<text x="42.3" y="98.7">1</text>
<text x="74.1" y="98.7">1</text>
<text x="107.6" y="98.7">1</text>
<text x="139.3" y="100.5">1</text>
<text x="42.3" y="102.2">2</text>
<text x="42.3" y="105.8">3</text>
<text x="74.1" y="102.2">2</text>
<text x="74.1" y="105.8">3</text>
<text x="107.6" y="102.2">2</text>
<text x="107.6" y="105.8">3</text>
<text x="139.3" y="104">2</text>
<text x="139.3" y="107.5">3</text>
<text x="42.3" y="109.3">4</text>
<text x="42.3" y="112.8">5</text>
<text x="74.1" y="109.3">4</text>
<text x="74.1" y="112.8">5</text>
<text x="107.6" y="109.3">4</text>
<text x="107.6" y="112.8">5</text>
<text x="139.3" y="111.1">4</text>
<text x="42.3" y="116.3">6</text>
<text x="74.1" y="116.3">6</text>
<text x="107.6" y="116.3">6</text>
<text x="139.3" y="114.6">5</text>
<text x="139.3" y="118.1">6</text>
<text x="42.3" y="135.7">1</text>
<text x="74.1" y="135.7">1</text>
<text x="107.6" y="135.7">1</text>
<text x="139.3" y="135.7">1</text>
<text x="42.3" y="139.3">2</text>
<text x="42.3" y="142.8">3</text>
<text x="74.1" y="139.3">2</text>
<text x="74.1" y="142.8">3</text>
<text x="107.6" y="139.3">2</text>
<text x="107.6" y="142.8">3</text>
<text x="139.3" y="139.3">2</text>
<text x="139.3" y="142.8">3</text>
<text x="42.3" y="146.3">4</text>
<text x="42.3" y="149.9">5</text>
<text x="74.1" y="146.3">4</text>
<text x="74.1" y="149.9">5</text>
<text x="107.6" y="146.3">4</text>
<text x="107.6" y="149.9">5</text>
<text x="139.3" y="146.3">4</text>
<text x="139.3" y="149.9">5</text>
<text x="42.3" y="153.4">6</text>
<text x="74.1" y="153.4">6</text>
<text x="107.6" y="153.4">6</text>
<text x="139.3" y="153.4">6</text>
</g>
<g font-size="3.2" fill="#00f">
<text x="167.3" y="104.4">1</text>
<text x="167.3" y="107.9">2</text>
<text x="171.8" y="105.8">1</text>
<text x="171.8" y="109.3">2</text>
</g>
</svg>
